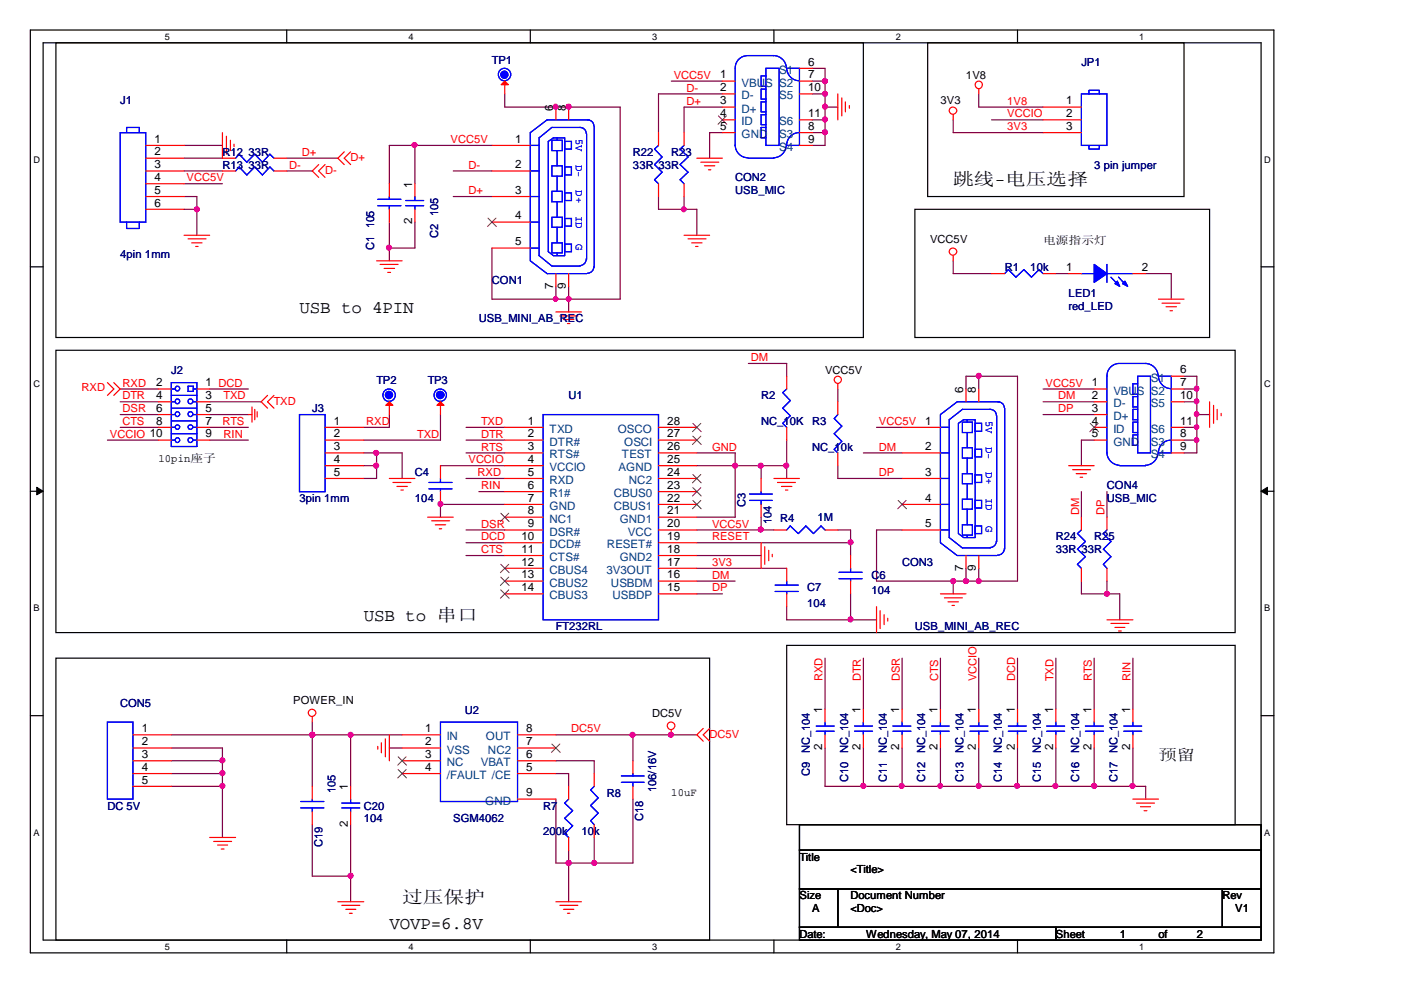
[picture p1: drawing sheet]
<svg xmlns="http://www.w3.org/2000/svg" width="297mm" height="210mm" viewBox="0 0 297 210" stroke-linecap="round" stroke-linejoin="round" font-family="sans-serif">
<path d="M6.4 6.4h263.7v195.6h-263.7zM9.1 9.1h258.3v190.2h-258.3z" fill="none" stroke="#000" stroke-width=".25"/>
<g fill="#fff">
<path d="M35 6.6h1.1v2.2h-1.1z"/>
<path d="M35 199.6h1.1v2.2h-1.1z"/>
</g>
<path d="M60.8 6.4v2.7M60.8 199.3v2.7" fill="none" stroke="#000" stroke-width=".25"/>
<g fill="#fff">
<path d="M86.6 6.6h1.1v2.2h-1.1z"/>
<path d="M86.6 199.6h1.1v2.2h-1.1z"/>
</g>
<path d="M112.4 6.4v2.7M112.4 199.3v2.7" fill="none" stroke="#000" stroke-width=".25"/>
<g fill="#fff">
<path d="M138.3 6.6h1.1v2.2h-1.1z"/>
<path d="M138.3 199.6h1.1v2.2h-1.1z"/>
</g>
<path d="M164.1 6.4v2.7M164.1 199.3v2.7" fill="none" stroke="#000" stroke-width=".25"/>
<g fill="#fff">
<path d="M189.9 6.6h1.1v2.2h-1.1z"/>
<path d="M189.9 199.6h1.1v2.2h-1.1z"/>
</g>
<path d="M215.7 6.4v2.7M215.7 199.3v2.7" fill="none" stroke="#000" stroke-width=".25"/>
<g fill="#fff">
<path d="M241.6 6.6h1.1v2.2h-1.1z"/>
<path d="M241.6 199.6h1.1v2.2h-1.1z"/>
<path d="M7.1 32.8h1.5v2.2h-1.5z"/>
<path d="M268.1 32.8h1.4v2.2h-1.4z"/>
<path d="M7.1 80.3h1.5v2.2h-1.5z"/>
<path d="M268.1 80.3h1.4v2.2h-1.4z"/>
</g>
<path d="M6.4 56.6h2.7M267.4 56.6h2.7" fill="none" stroke="#000" stroke-width=".25"/>
<g fill="#fff">
<path d="M7.1 127.9h1.3v2.2h-1.3z"/>
<path d="M268.1 127.9h1.2v2.2h-1.2z"/>
</g>
<path d="M6.4 104.2h2.7M267.4 104.2h2.7" fill="none" stroke="#000" stroke-width=".25"/>
<g fill="#000" stroke="#000" stroke-width=".21">
<path d="M7.8 103.3l1.3 .9-1.3 .7z" fill-rule="evenodd"/>
<path d="M267.4 104.2l1.3-.9v1.6z" fill-rule="evenodd"/>
</g>
<g fill="#fff">
<path d="M7.1 175.4h1.3v2.2h-1.3z"/>
<path d="M268.1 175.4h1.2v2.2h-1.2z"/>
</g>
<g fill="none" stroke="#000" stroke-width=".25">
<path d="M11.9 9.1h171.1v62.5h-171.1zM196.7 9.1h54.3v32.6h-54.3zM194 44.4h62.5v27.2h-62.5zM11.9 74.3h250v59.8h-250zM11.9 139.5h138.6v59.8h-138.6zM166.8 136.8h95.1v38.1h-95.1zM6.4 151.7h2.7M267.4 151.7h2.7M169.5 174.9h97.9v5.4h-97.9zM169.5 180.3h97.9v8.2h-97.9zM169.5 188.5h8.1v8.1h-8.1zM169.5 196.6h54.4v2.7h-54.4z"/>
<path d="M177.6 188.5h81.6v8.1h-81.6zM223.9 196.6h43.5v2.7h-43.5zM259.2 188.5h8.2v8.1h-8.2z"/>
</g>
<g fill="none" stroke="#800040" stroke-width=".25">
<path d="M107 19.9v2.8h24.5v40.7h-27.2v-10.8M142.3 17.2h10.9M153.2 19.9h-13.6v8.2M172.2 14.5h2.7v16.3h-2.7M172.2 17.2h2.7M172.2 19.9h2.7M207.5 19.9v2.8h13.6M39 33.5h8.2M39 36.3h8.2M39 30.8h8.2M39 39h8.2M60.8 33.5h10.8"/>
<path d="M60.8 36.3h5.4M88 30.8v8.2M96.1 36.3h8.2M104.3 30.8h-21.8v8.2M153.2 22.7h-8.2v5.4M153.2 28.1h-2.7v5.4M172.2 28.1h2.7M172.2 25.4h2.7M174.9 22.7h2.7M202.1 25.4v2.7h19M210.2 25.4h10.9M39 41.7h2.7v8.2"/>
<path d="M39 44.4h2.7M82.5 47.1v8.2M88 47.1v5.5h-5.5M96.1 41.7h8.2M139.6 41.7v2.7h8.1v5.5M145 41.7v2.7M202.1 55.3v2.7h8.1M223.9 58h2.7M242.9 58h5.4v5.4M117.9 60.7v2.7M120.6 60.7v5.4M158.7 77.1h8.1v2.7"/>
<path d="M207.5 79.8v2.7M251 79.8h2.7v16.2h-2.7M22.8 93.3h10.8M25.5 90.6h8.1M25.5 82.5h8.1M25.5 87.9h8.1M25.5 85.2h8.1M44.4 93.3h8.3M44.4 90.6h8.3M44.4 82.5h8.3M44.4 87.9h8.3M44.4 85.2h11"/>
<path d="M77.1 96h8.2v5.4M77.1 98.7h2.7M79.8 96v5.4h-2.7M82.5 87.9v2.7h-5.4M93.4 87.9v5.4h-16.3M93.4 98.7h13.6M98.8 93.3h8.2M98.8 96h8.2M98.8 90.6h8.2M147.7 96h8.2v13.7h-8.2M147.7 98.7h19.1M161.4 98.7v2.7"/>
<path d="M166.8 93.3v8.1M177.6 98.7v2.7h13.7M177.6 82.5v2.7M183 96h8.3M185.8 90.6h5.5M204.8 82.5v-2.7h10.9v43.4h-29.9v-10.8h5.5M221.1 82.5h10.9M221.1 87.9h10.9M221.1 85.2h10.9M232 93.3h-2.7v5.4M251 93.3h2.7M251 90.6h2.7"/>
<path d="M251 82.5h2.7M251 85.2h2.7M253.7 87.9h2.8M98.8 101.4h8.2M98.8 112.4h8.2M98.8 117.8h8.2M98.8 115.1h8.2M101.5 104.2h5.5M107 106.9h-13.6v2.8M147.7 112.4h16.4M147.7 117.8h13.7M147.7 115.1h32.6"/>
<path d="M161.4 109.7v2.7M177.6 112.4h2.7v5.4M229.3 104.2v5.5M234.7 104.2v5.5M147.7 120.5h19.1M147.7 123.2h8.2M147.7 125.9h5.5M166.8 128.6v2.8h19M174.9 139.5v10.9M180.3 125.9v5.5M183 139.5v10.9M191.3 139.5v10.9"/>
<path d="M199.4 139.5v10.9M202.1 123.2v2.7M204.8 120.5v2.7M207.5 120.5v2.7M207.5 139.5v10.9M215.7 139.5v10.9M223.9 139.5v10.9M229.3 123.2v2.7h8.1v5.5M232 139.5v10.9M234.7 123.2v2.7M240.2 139.5v10.9M36.3 158.6h10.9v19"/>
<path d="M36.3 155.8h49M66.2 153.1v13.6M74.3 155.8v10.9M82.5 158.6h2.8M117.9 155.8h29.8M134.2 155.8v5.5M174.9 158.6v8.1h68v2.7M183 158.6v8.1M191.3 158.6v8.1M199.4 158.6v8.1M207.5 158.6v8.1M215.7 158.6v8.1"/>
<path d="M223.9 158.6v8.1M232 158.6v8.1M240.2 158.6v8.1M36.3 164h10.9M36.3 161.3h10.9M36.3 166.7h10.9M66.2 174.9v10.9h8.1M74.3 174.9v16.3M117.9 164h2.7v2.7M117.9 169.4v13.6h16.3v-13.6M117.9 161.3h8.1v2.7M126 177.6v5.4"/>
<path d="M120.6 180.3v10.9"/>
</g>
<g fill="#f0f" stroke="#f0f" stroke-width=".25">
<circle cx="120.6" cy="22.6" r=".52"/>
<circle cx="82.5" cy="52.5" r=".52"/>
<circle cx="120.6" cy="63.4" r=".5"/>
<circle cx="117.8" cy="63.4" r=".48"/>
<circle cx="207.5" cy="123.2" r=".52"/>
<circle cx="202.1" cy="123.2" r=".52"/>
<circle cx="207.5" cy="79.7" r=".52"/>
<circle cx="204.8" cy="123.2" r=".52"/>
<circle cx="155.9" cy="98.7" r=".52"/>
<circle cx="161.3" cy="112.3" r=".52"/>
<circle cx="161.3" cy="98.7" r=".52"/>
<circle cx="93.4" cy="106.9" r=".52"/>
<circle cx="180.3" cy="115" r=".52"/>
<circle cx="66.2" cy="155.8" r=".52"/>
<circle cx="74.3" cy="185.7" r=".52"/>
<circle cx="142.2" cy="155.8" r=".52"/>
<circle cx="134.1" cy="155.8" r=".52"/>
<circle cx="120.6" cy="183" r=".52"/>
<circle cx="117.8" cy="22.6" r=".5"/>
<circle cx="174.9" cy="17.2" r=".52"/>
<circle cx="174.9" cy="28" r=".52"/>
<circle cx="174.9" cy="22.6" r=".52"/>
<circle cx="174.9" cy="19.9" r=".52"/>
<circle cx="174.9" cy="25.3" r=".52"/>
<circle cx="253.7" cy="93.3" r=".5"/>
<circle cx="253.7" cy="82.4" r=".5"/>
<circle cx="253.7" cy="90.6" r=".48"/>
<circle cx="253.7" cy="87.8" r=".5"/>
<circle cx="253.7" cy="85.1" r=".5"/>
<circle cx="126" cy="183" r=".52"/>
<circle cx="166.7" cy="98.7" r=".52"/>
<circle cx="180.3" cy="131.3" r=".52"/>
<circle cx="87.9" cy="30.7" r=".52"/>
<circle cx="41.7" cy="44.4" r=".52"/>
<circle cx="191.2" cy="166.6" r=".52"/>
<circle cx="183" cy="166.6" r=".52"/>
<circle cx="207.5" cy="166.6" r=".52"/>
<circle cx="199.3" cy="166.6" r=".5"/>
<circle cx="215.6" cy="166.6" r=".52"/>
<circle cx="223.8" cy="166.6" r=".52"/>
<circle cx="240.1" cy="166.6" r=".52"/>
<circle cx="232" cy="166.6" r=".52"/>
<circle cx="79.7" cy="96" r=".52"/>
<circle cx="79.7" cy="98.7" r=".52"/>
<circle cx="74.3" cy="155.8" r=".52"/>
<circle cx="145" cy="44.4" r=".5"/>
<circle cx="234.7" cy="125.9" r=".52"/>
<circle cx="47.1" cy="161.2" r=".52"/>
<circle cx="47.1" cy="163.9" r=".52"/>
<circle cx="47.1" cy="166.6" r=".52"/>
</g>
<g fill="none" stroke="#f00" stroke-width=".25">
<path d="M107 17.2v2.7M153.2 17.2h2.7M153.2 19.9h2.7M169.5 17.2h2.7M169.5 19.9h2.7M169.5 14.5h2.7M177.6 19.9v5.5M207.5 18.9v1M30.9 33.5h8.1M30.9 30.8h8.1M30.9 36.3h8.1M30.9 39h8.1"/>
<path d="M47.2 28.1v5.4h2.8M47.2 36.3h2.8M48 28.9v3.8M48.9 29.7v2.2M49.6 30.6v.5M58.1 33.5h2.7M58.1 36.3h2.7M67.6 34.9l-1.4 1.4 1.4 1.3M68.9 34.9l-1.3 1.4 1.3 1.3M73 32.2l-1.4 1.3 1.4 1.4M74.3 32.2l-1.3 1.3 1.3 1.4M82.5 39v2.7"/>
<path d="M88 39v2.7M104.3 30.8h8.1M104.3 36.3h8.1M117.9 22.7v2.7M120.6 22.7v2.7M139.6 28.1v2.7M139.6 39v2.7M145 28.1v2.7M145 39v2.7M147.7 33.5h5.5M148.6 34.4h3.8M149.4 35.2h2.2"/>
<path d="M150.2 36h.5M153.2 22.7h2.7M153.2 25.4h2.7M153.2 28.1h2.7M169.5 25.4h2.7M169.5 28.1h2.7M169.5 30.8h2.7M178.5 20.8v3.8M179.2 21.6v2.1M180.1 22.4v.6M202.1 24.3v1.1M221.1 22.7h8.2"/>
<path d="M221.1 25.4h8.2M221.1 28.1h8.2M30.9 41.7h8.1M30.9 44.4h8.1M39 49.9h5.4M39.9 50.6h3.8M40.6 51.5h2.2M41.5 52.3h.5M79.8 55.3h5.5M80.6 56.1h3.8M81.4 56.9h2.3M82.2 57.8h.6"/>
<path d="M82.5 44.4v2.7M88 44.4v2.7M104.3 41.7h8.1M104.3 47.1h8.1M104.3 52.6h8.1M117.9 58v2.7M120.6 58v2.7M145 49.9h5.5M145.9 50.6h3.8M146.6 51.5h2.2M147.5 52.3h.5M202.1 54.2v1.1"/>
<path d="M210.2 58h2.8M221.1 58h2.8M226.6 58h2.7M240.2 58h2.7M117.9 66.1h5.4M118.7 67h3.8M119.5 67.7h2.2M120.3 68.6h.5M166.8 79.8v2.7M245.6 63.4h5.4M246.4 64.3h3.8M247.2 65h2.2"/>
<path d="M248.1 65.9h.5M248.3 79.8h2.7M22.8 81.1l1.3 1.4-1.3 1.3M24.1 81.1l1.4 1.4-1.4 1.3M33.6 87.9h2.7M33.6 90.6h2.7M33.6 82.5h2.7M33.6 85.2h2.7M33.6 93.3h2.7M41.7 87.9h2.7M41.7 90.6h2.7M41.7 82.5h2.7"/>
<path d="M41.7 85.2h2.7M41.7 93.3h2.7M52.7 87.9h.7M53.4 86.3v3.2M54 86.8v2.2M54.5 87.3v1.1M56.7 83.8l-1.3 1.4 1.3 1.3M58.1 83.8l-1.4 1.4 1.4 1.3M68.9 98.7h8.2M68.9 90.6h8.2M68.9 96h8.2M68.9 93.3h8.2"/>
<path d="M82.5 85.2v2.7M93.4 85.2v2.7M93.4 98.7v2.7M107 98.7h8.1M107 90.6h8.1M107 96h8.1M107 93.3h8.1M139.6 98.7h8.1M139.6 90.6h8.1M139.6 96h8.1M139.6 93.3h8.1M166.8 90.6v2.7"/>
<path d="M177.6 81.4v1.1M177.6 85.2v2.7M177.6 96v2.7M191.3 90.6h8.1M191.3 96h8.1M204.8 82.5v2.7M207.5 82.5v2.7M226.6 98.7h5.4M227.4 99.6h3.8M232 87.9h2.7M232 90.6h2.7M232 82.5h2.7"/>
<path d="M232 85.2h2.7M232 93.3h2.7M248.3 90.6h2.7M248.3 96h2.7M248.3 82.5h2.7M248.3 85.2h2.7M248.3 93.3h2.7M256.5 85.2v5.4M257.3 86v3.8M258.1 86.8v2.2M258.9 87.6v.6M68.9 101.4h8.2"/>
<path d="M82.5 101.4h5.5M83.3 102.3h3.8M84.2 103.1h2.2M85 103.9h.5M90.7 109.7h5.4M91.5 110.4h3.8M92.3 111.3h2.2M93.1 112.1h.5M93.4 104.2v2.7M107 101.4h8.1M107 109.7h8.1M107 106.9h8.1"/>
<path d="M107 112.4h8.1M107 104.2h8.1M107 115.1h8.1M107 117.8h8.1M139.6 101.4h8.1M139.6 109.7h8.1M139.6 106.9h8.1M139.6 112.4h8.1M139.6 104.2h8.1M139.6 115.1h8.1M139.6 117.8h8.1M161.4 101.4v2.8"/>
<path d="M161.4 106.9v2.8M161.4 115.1v5.4M162.1 115.9v3.7M163 116.7v2.2M163.7 117.5v.5M164.1 101.4h5.4M164.1 112.4h2.7M164.8 102.3h3.9M165.7 103.1h2.2M166.5 103.9h.5M174.9 112.4h2.7M180.3 117.8v2.7"/>
<path d="M191.3 101.4h8.1M191.3 106.9h8.1M191.3 112.4h8.1M204.8 117.8v2.7M207.5 117.8v2.7M228.2 100.4h2.2M229 101.2h.5M229.3 109.7v2.7M234.7 109.7v2.7M107 125.9h8.1M107 120.5h8.1M107 123.2h8.1"/>
<path d="M139.6 125.9h8.1M139.6 120.5h8.1M139.6 123.2h8.1M166.8 120.5v2.7M166.8 125.9v2.7M180.3 123.2v2.7M185.8 128.6v5.5M186.6 129.5v3.8M187.5 130.3v2.1M188.2 131.1v.6M199.4 125.9h5.4M200.2 126.8h3.8"/>
<path d="M201 127.6h2.2M201.8 128.4h.6M229.3 120.5v2.7M234.7 131.4h5.5M234.7 120.5v2.7M235.5 132.2h3.9M236.4 133h2.1M237.2 133.8h.5M28.2 155.8h8.1M28.2 158.6h8.1M66.2 152v1.1M80.1 158.3v.5"/>
<path d="M80.9 157.5v2.1M81.7 156.6v3.9M82.5 155.8v5.5M85.3 155.8h8.1M85.3 158.6h8.1M109.7 155.8h8.2M109.7 158.6h8.2M142.3 154.8v1M149.1 154.4l-1.4 1.4 1.4 1.4M150.5 154.4l-1.4 1.4 1.4 1.4M174.9 150.4v2.7M174.9 155.8v2.8"/>
<path d="M183 150.4v2.7M183 155.8v2.8M191.3 150.4v2.7M191.3 155.8v2.8M199.4 150.4v2.7M199.4 155.8v2.8M207.5 150.4v2.7M207.5 155.8v2.8M215.7 150.4v2.7M215.7 155.8v2.8M223.9 150.4v2.7M223.9 155.8v2.8"/>
<path d="M232 150.4v2.7M232 155.8v2.8M240.2 150.4v2.7M240.2 155.8v2.8M28.2 161.3h8.1M28.2 164h8.1M28.2 166.7h8.1M44.4 177.6h5.6M45.3 178.4h3.8M46.1 179.2h2.2M66.2 166.7v2.7M66.2 172.1v2.8"/>
<path d="M74.3 166.7v2.7M74.3 172.1v2.8M85.3 161.3h8.1M85.3 164h8.1M109.7 169.4h8.2M109.7 161.3h8.2M109.7 164h8.2M120.6 166.7v2.7M120.6 177.6v2.7M126 164v2.7M126 174.9v2.7M134.2 161.3v2.7"/>
<path d="M134.2 166.7v2.7M240.2 169.4h5.4M241 170.3h3.8M241.8 171h2.1M242.6 171.9h.6M46.9 180h.6M71.6 191.2h5.5M72.5 192h3.8M73.3 192.8h2.1M74.1 193.6h.6M117.9 191.2h5.4M118.7 192h3.8"/>
<path d="M119.5 192.8h2.2M120.3 193.6h.5"/>
<circle cx="207.5" cy="18" r=".77"/>
<circle cx="202.1" cy="23.5" r=".79"/>
<circle cx="202.1" cy="53.4" r=".79"/>
<circle cx="177.6" cy="80.5" r=".75"/>
<circle cx="66.2" cy="151.1" r=".79"/>
<circle cx="142.3" cy="153.9" r=".8"/>
</g>
<g fill="none" stroke="#00f" stroke-width=".25">
<path d="M155.9 14.5v16.3M158.6 11.8a2.66 2.66 0 0 0-2.7 2.6M158.7 11.8h5.4M162.4 14.5h2.8v16.3h-2.8zM162.4 16.1h-1v2.2h1M162.4 18.9h-1v2.1h1M164 11.8a2.72 2.72 0 0 1 2.7 2.6M166.8 14.4a2.72 2.72 0 0 0 2.6 2.7M166.8 14.5h2.7v16.3h-2.7M229.3 19.9h5.4v10.9h-5.4zM230.9 19.9v-.8h2.2v.8M25.5 28.1h5.4v19h-5.4z"/>
<path d="M26.8 28.1v-1.1h2.7v1.1M50 33.5l.7-.8 1.6 1.7 1.7-1.7 1.6 1.7 1.6-1.7 .9 .8M50 36.3l.7-.9 1.6 1.7 1.7-1.7 1.6 1.7 1.6-1.7 .9 .9M112.4 30.8h1.9M112.4 36.3h1.9M116.2 30l1.1-.8h2.4v25h-2.4l-1.1-.8zM117 35.2h2.2v2.2h-2.2zM117 29.7h2.2v2.2h-2.2zM118.1 29.2v.5M118.1 31.9v3.3M118.1 37.4v3.2M119.7 30h1.5v1.6h-1.5z"/>
<path d="M119.7 35.4h1.5v1.7h-1.5zM122.9 27a1.28 1.28 0 0 1 1.4 1.3M123 27h-6l-2.7 2.2v25l2.7 2.2h6M124.4 28.4v26.6M124.5 25.4a1.28 1.28 0 0 1 1.4 1.3M124.9 25.4h-8.9l-3.6 2.7v27.2l3.6 2.7h8.4M126 26.8v29.9M139.6 30.8l-.8 .8 1.6 1.7-1.6 1.6 1.6 1.6-1.6 1.6 .8 .9M145 30.8l-.8 .8 1.7 1.7-1.7 1.6 1.7 1.6-1.7 1.6 .8 .9M155.9 30.7a2.73 2.73 0 0 0 2.7 2.8M158.7 33.5h5.4M162.4 21.6h-1v2.1h1"/>
<path d="M162.4 24.3h-1v2.1h1M162.4 27h-1v2.2h1M166.7 30.7a2.78 2.78 0 0 1-2.7 2.8M169.4 28.1a2.64 2.64 0 0 0-2.6 2.6M230.9 30.8v.8h2.2v-.8M26.8 47.1v1.3h2.7v-1.3M80.1 43.6h4.9M80.1 42.3h4.9M82.5 41.7v.6M82.5 43.6v.8M86 42.5h3.8M86 43.6h3.8"/>
<path d="M88 41.7v.8M88 43.6v.8M112.4 41.7h1.9M112.4 47.1h1.9M112.4 52.6h1.9M117 40.6h2.2v2.2h-2.2zM117 46.1h2.2v2.1h-2.2zM117 51.5h2.2v2.1h-2.2zM118.1 42.8v3.3M118.1 48.2v3.3M118.1 53.6v.6M119.7 46.3h1.5v1.6h-1.5z"/>
<path d="M119.7 40.9h1.5v1.6h-1.5zM119.7 51.7h1.5v1.7h-1.5zM124.3 54.9v.1a1.39 1.39 0 0 1-1.4 1.3M125.9 56.6a1.34 1.34 0 0 1-1.4 1.3M213 58l.8-.8 1.6 1.6 1.7-1.6 1.6 1.6 1.6-1.6 .8 .8M229.3 58h2.7M234.7 56.1v3.8M234.7 58h5.5M235.5 58.8l1.7 1.7M237.2 58.8l1.6 1.7M234.7 79.8v16.2M237.3 77.1a2.64 2.64 0 0 0-2.6 2.6"/>
<path d="M237.4 77.1h5.5M241.2 79.8h2.7v16.2h-2.7zM242.8 77.1a2.72 2.72 0 0 1 2.7 2.6M245.6 79.7a2.72 2.72 0 0 0 2.6 2.7M245.6 79.8h2.7v16.2h-2.7M36.3 85.2h.9M36.3 90.6h.9M36.3 86.5h5.4M36.3 81.1h5.4v13.6h-5.4zM36.3 83.8h5.4M36.3 82.5h.9M36.3 89.3h5.4"/>
<path d="M36.3 87.9h.9M36.3 92h5.4M36.3 93.3h.9M39.9 81.9h1.1v1.1h-1.1zM41 85.2h.7M41 90.6h.7M41 82.5h.7M41 87.9h.7M41 93.3h.7M63.5 87.9h5.4v16.3h-5.4zM115.1 87.9h24.5v43.5h-24.5zM166.8 82.5l-.9 .7 1.7 1.7-1.7 1.6 1.7 1.7-1.7 1.6 .9 .8"/>
<path d="M177.6 87.9l-.7 .8 1.6 1.7-1.6 1.6 1.6 1.6-1.6 1.7 .7 .7M199.4 90.6h1.9M199.4 96h1.9M203.2 89.8l1.1-.8h2.5v25h-2.5l-1.1-.9zM204 94.9h2.2v2.2h-2.2zM204 89.5h2.2v2.2h-2.2zM205.1 89v.5M205.1 91.7v3.2M205.1 97.1v3.3M206.8 89.8h1.3v1.7h-1.3zM206.8 95.3h1.3v1.6h-1.3zM209.9 86.8a1.28 1.28 0 0 1 1.3 1.3"/>
<path d="M210 86.8h-6l-2.7 2.2v25l2.7 2.2h6M211.3 88.2v26.6M211.5 85.2h.1a1.33 1.33 0 0 1 1.3 1.3M211.9 85.2h-9l-3.5 2.7v27.2l3.5 2.7h8.4M213 86.5v29.9M234.7 95.9a2.76 2.76 0 0 0 2.6 2.8M237.4 98.7h5.5M241.2 81.4h-1v2.2h1M241.2 84.1h-1v2.2h1M241.2 86.8h-1v2.2h1M241.2 89.5h-1v2.2h1M241.2 92.2h-1v2.2h1"/>
<path d="M245.5 95.9a2.78 2.78 0 0 1-2.7 2.8M248.2 93.3a2.64 2.64 0 0 0-2.6 2.6M90.9 102.3h4.9M90.9 103.6h4.9M93.4 101.4v.9M93.4 103.6v.6M158.9 106.1h4.8M158.9 104.7h4.8M161.4 104.2v.5M161.4 106.1v.8M166.8 112.4l.8-.9 1.6 1.6 1.7-1.6 1.6 1.6 1.6-1.6 .8 .9M199.4 101.4h1.9"/>
<path d="M199.4 106.9h1.9M199.4 112.4h1.9M204 100.4h2.2v2.1h-2.2zM204 105.8h2.2v2.2h-2.2zM204 111.3h2.2v2.2h-2.2zM205.1 102.5v3.3M205.1 108v3.3M205.1 113.5v.5M206.8 106.1h1.3v1.6h-1.3zM206.8 100.7h1.3v1.6h-1.3zM206.8 111.5h1.3v1.6h-1.3zM211.2 114.7a1.34 1.34 0 0 1-1.3 1.4"/>
<path d="M212.9 116.3a1.39 1.39 0 0 1-1.4 1.4M229.3 112.4l-.9 .7 1.7 1.7-1.7 1.6 1.7 1.6-1.7 1.6 .9 .9M234.7 112.4l-.8 .7 1.6 1.7-1.6 1.6 1.6 1.6-1.6 1.6 .8 .9M164.3 124.1h4.9M164.3 125.4h4.9M166.8 123.2v.9M166.8 125.4v.5M177.9 121.3h4.9M177.9 122.7h4.9M180.3 120.5v.8M180.3 122.7v.5M22.8 153.1h5.4v16.3h-5.4z"/>
<path d="M93.4 153.1h16.3v16.8h-16.3zM173.1 153.9h3.8M173.1 155h3.8M174.9 153.1v.8M174.9 155v.8M181.2 153.9h3.8M181.2 155h3.8M183 153.1v.8M183 155v.8M189.3 153.9h3.8M189.3 155h3.8M191.3 153.1v.8"/>
<path d="M191.3 155v.8M197.5 153.9h3.8M197.5 155h3.8M199.4 153.1v.8M199.4 155v.8M205.7 153.9h3.8M205.7 155h3.8M207.5 153.1v.8M207.5 155v.8M213.8 153.9h3.8M213.8 155h3.8M215.7 153.1v.8"/>
<path d="M215.7 155v.8M221.9 153.9h3.8M221.9 155h3.8M223.9 153.1v.8M223.9 155v.8M230.1 153.9h3.8M230.1 155h3.8M232 153.1v.8M232 155v.8M238.3 153.9h3.8M238.3 155h3.8M240.2 153.1v.8"/>
<path d="M240.2 155v.8M63.8 171.3h4.9M63.8 169.9h4.9M66.2 169.4v.5M66.2 171.3v.8M72.5 171.3h3.8M72.5 170.3h3.8M74.3 169.4v.9M74.3 171.3v.8M120.6 169.4l-.9 .9 1.7 1.6-1.7 1.6 1.7 1.6-1.7 1.7 .9 .8M126 166.7l-.8 .8 1.6 1.7-1.6 1.6 1.6 1.6-1.6 1.6 .8 .9M131.7 165.9h4.9"/>
<path d="M131.7 164.5h4.9M134.2 164v.5M134.2 165.9v.8"/>
<circle cx="107" cy="15.8" r="1.33"/>
<circle cx="37.6" cy="85.1" r=".5"/>
<circle cx="37.6" cy="82.4" r=".5"/>
<circle cx="37.6" cy="93.3" r=".5"/>
<circle cx="37.6" cy="87.8" r=".5"/>
<circle cx="37.6" cy="90.6" r=".48"/>
<circle cx="40.4" cy="85.1" r=".52"/>
<circle cx="40.4" cy="93.3" r=".52"/>
<circle cx="40.4" cy="87.8" r=".52"/>
<circle cx="40.4" cy="90.6" r=".5"/>
<circle cx="82.5" cy="83.8" r="1.33"/>
<circle cx="93.3" cy="83.8" r="1.33"/>
</g>
<g fill="none" stroke="#804000" stroke-width=".21">
<path d="M152.3 24.6l1.8 1.7M154 24.6l-1.8 1.7M103.5 46.2l1.7 1.8M105.2 46.2l-1.8 1.8M146.9 92.5l1.8 1.7M146.9 89.8l1.8 1.7M148.6 92.5l-1.8 1.7M148.6 89.8l-1.8 1.7M231.1 89.8l1.8 1.7M232.8 89.8l-1.7 1.7M106.2 108.8l1.7 1.8M106.2 119.6l1.7 1.8"/>
<path d="M107.9 108.8l-1.8 1.8M107.9 119.6l-1.8 1.8M146.9 106.1l1.8 1.8M146.9 103.4l1.8 1.8M146.9 100.6l1.8 1.8M148.6 106.1l-1.8 1.8M148.6 103.4l-1.8 1.8M148.6 100.6l-1.8 1.8M190.4 106.1l1.8 1.8M192.1 106.1l-1.8 1.8M106.2 122.4l1.7 1.7M106.2 125.1l1.7 1.7"/>
<path d="M107.9 122.4l-1.8 1.7M107.9 125.1l-1.8 1.7M117 157.7l1.8 1.8M118.7 157.7l-1.8 1.8M84.4 160.5l1.8 1.7M84.4 163.2l1.8 1.7M86.1 160.5l-1.8 1.7M86.1 163.2l-1.8 1.7"/>
</g>
<g fill="#00f" stroke="#00f" stroke-width=".25">
<path d="M232 56.1l2.7 1.9-2.7 1.9z" fill-rule="evenodd"/>
<path d="M238.5 59.6l.6 1.1-1.1-.6z" fill-rule="evenodd"/>
<path d="M236.9 59.6l.5 1.1-1-.6z" fill-rule="evenodd"/>
<path d="M232 56.1l2.7 1.9-2.7 1.9z" fill-rule="evenodd"/>
<path d="M238.5 59.6l.6 1.1-1.1-.6z" fill-rule="evenodd"/>
<path d="M236.9 59.6l.5 1.1-1-.6z" fill-rule="evenodd"/>
<circle cx="82.5" cy="83.7" r=".75"/>
<circle cx="93.4" cy="83.7" r=".79"/>
<circle cx="106.9" cy="15.8" r=".75"/>
</g>
<g fill="#f00" stroke="#f00" stroke-width=".25">
<path d="M81.8 86l.7-.8 .8 .8z" fill-rule="evenodd"/>
<path d="M92.6 86l.8-.8 .7 .8z" fill-rule="evenodd"/>
<path d="M106.3 18l.7-.8 .8 .8z" fill-rule="evenodd"/>
</g>
<g font-size="3.7">
<text x="202.1" y="39.2">跳线-电压选择</text>
<text x="63.5" y="66.4">USB to 4PIN</text>
<text x="77.1" y="131.6">USB to 串口</text>
<text x="85.3" y="191.4">过压保护</text>
<text x="82.5" y="196.9">VOVP=6.8V</text>
</g>
<text font-size="3.2" x="245.6" y="161.1">预留</text>
<g font-size="2.5">
<text x="152.7" y="16.6">1</text>
<text x="171.4" y="13.9">6</text>
<text x="171.4" y="16.6">7</text>
<text x="117.3" y="23.6" transform="rotate(-90 117.3 23.6)">6</text>
<text x="120" y="23.6" transform="rotate(-90 120 23.6)">8</text>
<text x="152.7" y="19.3">2</text>
<text x="152.7" y="22.1">3</text>
<text x="171.4" y="19.3">10</text>
<text x="226.1" y="22.1">1</text>
<text x="152.7" y="24.8">4</text>
<text x="152.7" y="27.5">5</text>
<text x="171.4" y="27.5">8</text>
<text x="171.4" y="24.8">11</text>
<text x="226.1" y="24.8">2</text>
<text x="226.1" y="27.5">3</text>
<text x="32.8" y="30.2">1</text>
<text x="32.8" y="32.9">2</text>
<text x="32.8" y="35.7">3</text>
<text x="109.2" y="30.2">1</text>
<text x="109.2" y="35.7">2</text>
<text x="171.4" y="30.2">9</text>
<text x="32.8" y="38.4">4</text>
<text x="32.8" y="41.1">5</text>
<text x="87.4" y="39.8" transform="rotate(-90 87.4 39.8)">1</text>
<text x="109.2" y="41.1">3</text>
<text x="32.8" y="43.8">6</text>
<text x="87.4" y="47.6" transform="rotate(-90 87.4 47.6)">2</text>
<text x="109.2" y="46.5">4</text>
<text x="109.2" y="52">5</text>
<text x="226.1" y="57.4">1</text>
<text x="242.1" y="57.4">2</text>
<text x="117.3" y="61.2" transform="rotate(-90 117.3 61.2)">7</text>
<text x="120" y="61.2" transform="rotate(-90 120 61.2)">9</text>
<text x="33.1" y="81.9">2</text>
<text x="43.6" y="81.9">1 DCD</text>
<text x="204.2" y="83.3" transform="rotate(-90 204.2 83.3)">6</text>
<text x="206.9" y="83.3" transform="rotate(-90 206.9 83.3)">8</text>
<text x="231.5" y="81.9">1</text>
<text x="250.2" y="79.2">6</text>
<text x="250.2" y="81.9">7</text>
<text x="33.1" y="84.6">4</text>
<text x="33.1" y="87.3">6</text>
<text x="43.6" y="84.6">3</text>
<text x="43.6" y="87.3">5</text>
<text x="231.5" y="84.6">2</text>
<text x="231.5" y="87.3">3</text>
<text x="250.2" y="84.6">10</text>
<text x="33.1" y="90">8</text>
<text x="43.6" y="90">7</text>
<text x="43.6" y="92.7">9</text>
<text x="70.8" y="90">1</text>
<text x="70.8" y="92.7">2</text>
<text x="70.8" y="95.4">3</text>
<text x="111.9" y="90">1</text>
<text x="111.9" y="92.7">2</text>
<text x="111.9" y="95.4">3</text>
<text x="141.5" y="95.4">26</text>
<text x="141.5" y="92.7">27</text>
<text x="141.5" y="90">28</text>
<text x="196.2" y="90">1</text>
<text x="196.2" y="95.4">2</text>
<text x="231.5" y="90">4</text>
<text x="231.5" y="92.7">5</text>
<text x="250.2" y="92.7">8</text>
<text x="250.2" y="95.4">9</text>
<text x="250.2" y="90">11</text>
<text x="70.8" y="98.1">4</text>
<text x="70.8" y="100.9">5</text>
<text x="111.9" y="98.1">4</text>
<text x="111.9" y="100.9">5</text>
<text x="141.5" y="100.9">24</text>
<text x="141.5" y="98.1">25</text>
<text x="196.2" y="100.9">3</text>
<text x="111.9" y="103.6">6</text>
<text x="111.9" y="106.4">7</text>
<text x="141.5" y="106.4">22</text>
<text x="141.5" y="103.6">23</text>
<text x="196.2" y="106.4">4</text>
<text x="111.9" y="109.1">8</text>
<text x="111.9" y="111.8">9</text>
<text x="141.5" y="111.8">20</text>
<text x="141.5" y="109.1">21</text>
<text x="196.2" y="111.8">5</text>
<text x="110.6" y="114.5">10</text>
<text x="110.6" y="117.2">11</text>
<text x="110.6" y="119.9">12</text>
<text x="141.5" y="114.5">19</text>
<text x="141.5" y="119.9">17</text>
<text x="141.5" y="117.2">18</text>
<text x="110.6" y="122.6">13</text>
<text x="110.6" y="125.3">14</text>
<text x="141.5" y="125.3">15</text>
<text x="141.5" y="122.6">16</text>
<text x="204.2" y="121" transform="rotate(-90 204.2 121)">7</text>
<text x="206.9" y="121" transform="rotate(-90 206.9 121)">9</text>
<text x="30.1" y="155.2">1</text>
<text x="90.2" y="155.2">1</text>
<text x="111.6" y="155.2">8</text>
<text x="174.3" y="151.2" transform="rotate(-90 174.3 151.2)">1</text>
<text x="182.5" y="151.2" transform="rotate(-90 182.5 151.2)">1</text>
<text x="190.7" y="151.2" transform="rotate(-90 190.7 151.2)">1</text>
<text x="198.8" y="151.2" transform="rotate(-90 198.8 151.2)">1</text>
<text x="206.9" y="151.2" transform="rotate(-90 206.9 151.2)">1</text>
<text x="215.1" y="151.2" transform="rotate(-90 215.1 151.2)">1</text>
<text x="223.3" y="151.2" transform="rotate(-90 223.3 151.2)">1</text>
<text x="231.4" y="151.2" transform="rotate(-90 231.4 151.2)">1</text>
<text x="239.6" y="151.2" transform="rotate(-90 239.6 151.2)">1</text>
<text x="30.1" y="158">2</text>
<text x="30.1" y="160.7">3</text>
<text x="90.2" y="158">2</text>
<text x="90.2" y="160.7">3</text>
<text x="111.6" y="160.7">6</text>
<text x="111.6" y="158">7</text>
<text x="174.3" y="159" transform="rotate(-90 174.3 159)">2</text>
<text x="182.5" y="159" transform="rotate(-90 182.5 159)">2</text>
<text x="190.7" y="159" transform="rotate(-90 190.7 159)">2</text>
<text x="198.8" y="159" transform="rotate(-90 198.8 159)">2</text>
<text x="206.9" y="159" transform="rotate(-90 206.9 159)">2</text>
<text x="215.1" y="159" transform="rotate(-90 215.1 159)">2</text>
<text x="223.3" y="159" transform="rotate(-90 223.3 159)">2</text>
<text x="231.4" y="159" transform="rotate(-90 231.4 159)">2</text>
<text x="239.6" y="159" transform="rotate(-90 239.6 159)">2</text>
<text x="30.1" y="163.4">4</text>
<text x="30.1" y="166.1">5</text>
<text x="73.7" y="167.6" transform="rotate(-90 73.7 167.6)">1</text>
<text x="90.2" y="163.4">4</text>
<text x="111.6" y="163.4">5</text>
<text x="111.6" y="168.8">9</text>
<text x="73.7" y="175.4" transform="rotate(-90 73.7 175.4)">2</text>
</g>
<g font-size="2.5" fill="#004080">
<text x="165.2" y="15.7">S1</text>
<text x="157.2" y="18.4">VBUS S2</text>
<text x="157.2" y="21.1">D-</text>
<text x="157.2" y="23.9">D+</text>
<text x="165.2" y="21.1">S5</text>
<text x="157.2" y="26.6">ID</text>
<text x="157.2" y="29.3">GND</text>
<text x="165.2" y="29.3">S3</text>
<text x="165.2" y="26.6">S6</text>
<text x="165.2" y="32">S4</text>
<text x="236.1" y="83.7">VBUS</text>
<text x="244" y="81">S1</text>
<text x="244" y="83.7">S2</text>
<text x="236.1" y="86.4">D-</text>
<text x="236.1" y="89.1">D+</text>
<text x="244" y="86.4">S5</text>
<text x="116.5" y="91.8">TXD</text>
<text x="116.5" y="94.5">DTR#</text>
<text x="131" y="91.8">OSCO</text>
<text x="132.3" y="94.5">OSCI</text>
<text x="236.1" y="91.8">ID</text>
<text x="236.1" y="94.5">GND</text>
<text x="244" y="94.5">S3</text>
<text x="244" y="91.8">S6</text>
<text x="116.5" y="97.2">RTS#</text>
<text x="116.5" y="99.9">VCCIO</text>
<text x="131.1" y="99.9">AGND</text>
<text x="131.8" y="97.2">TEST</text>
<text x="244" y="97.2">S4</text>
<text x="116.5" y="102.6">RXD</text>
<text x="116.5" y="105.4">R1#</text>
<text x="130.1" y="105.4">CBUS0</text>
<text x="133.3" y="102.6">NC2</text>
<text x="116.5" y="108.1">GND</text>
<text x="116.5" y="110.8">NC1</text>
<text x="116.5" y="113.6">DSR#</text>
<text x="130.1" y="108.1">CBUS1</text>
<text x="131.4" y="110.8">GND1</text>
<text x="133.1" y="113.6">VCC</text>
<text x="116.5" y="116.3">DCD#</text>
<text x="116.5" y="119">CTS#</text>
<text x="128.7" y="116.3">RESET#</text>
<text x="131.4" y="119">GND2</text>
<text x="116.5" y="121.7">CBUS4</text>
<text x="116.5" y="124.4">CBUS2</text>
<text x="128.6" y="121.7">3V3OUT</text>
<text x="129.5" y="124.4">USBDM</text>
<text x="116.5" y="127.1">CBUS3</text>
<text x="129.9" y="127.1">USBDP</text>
<text x="94.7" y="157">IN</text>
<text x="94.7" y="159.8">VSS</text>
<text x="103" y="157">OUT</text>
<text x="103.5" y="159.8">NC2</text>
<text x="94.7" y="162.5">NC</text>
<text x="94.7" y="165.2">/FAULT /CE</text>
<text x="101.9" y="162.5">VBAT</text>
<text x="102.9" y="170.6">GND</text>
</g>
<g font-size="2.4" fill="#000080">
<text x="104.3" y="13.5">TP1</text>
<text x="229.3" y="14">JP1</text>
<text x="25.5" y="22.1">J1</text>
<text x="47.2" y="33">R12</text>
<text x="47.2" y="35.7">R13</text>
<text x="52.7" y="33">33R</text>
<text x="52.7" y="35.7">33R</text>
<text x="134.2" y="33">R22</text>
<text x="134.2" y="35.7">33R 33R</text>
<text x="142.3" y="33">R23</text>
<text x="232" y="35.7">3 pin jjumper</text>
<text x="232" y="35.7">3 pin umper</text>
<text x="155.9" y="38.5">CON2</text>
<text x="155.9" y="41.2">USB_MIC</text>
<text x="92.9" y="45.7" transform="rotate(-90 92.9 45.7)">105</text>
<text x="79.3" y="53.1" transform="rotate(-90 79.3 53.1)">C1</text>
<text x="79.3" y="48.4" transform="rotate(-90 79.3 48.4)">105</text>
<text x="92.9" y="50.4" transform="rotate(-90 92.9 50.4)">C2</text>
<text x="25.5" y="54.8">4pin 1mm</text>
<text x="213" y="57.5">R1</text>
<text x="218.4" y="57.5">10k</text>
<text x="104.3" y="60.2">CON1</text>
<text x="226.6" y="62.9">LED1</text>
<text x="226.6" y="65.6">red_LED</text>
<text x="101.5" y="68.3">USB_MINI_AB_REC</text>
<text x="36.3" y="79.3">J2</text>
<text x="79.8" y="81.4">TP2</text>
<text x="90.7" y="81.4">TP3</text>
<text x="66.2" y="87.4">J3</text>
<text x="120.6" y="84.7">U1</text>
<text x="161.4" y="84.7">R2</text>
<text x="161.4" y="90.1">NC_10K</text>
<text x="172.2" y="90.1">R3</text>
<text x="172.2" y="95.5">NC_10k</text>
<text x="88" y="100.9">C4</text>
<text x="63.5" y="106.4">3pin 1mm</text>
<text x="88" y="106.4">104</text>
<text x="158.1" y="107.5" transform="rotate(-90 158.1 107.5)">C3</text>
<text x="234.7" y="103.6">CON4</text>
<text x="234.7" y="106.4">USB_MIC</text>
<text x="163.6" y="111" transform="rotate(-90 163.6 111)">104</text>
<text x="165.4" y="110.8">R4</text>
<text x="173.3" y="110.5">1M</text>
<text x="191.3" y="120">CON3</text>
<text x="223.9" y="114.6">R24</text>
<text x="223.9" y="117.3">33R 33R</text>
<text x="232" y="114.6">R25</text>
<text x="171.1" y="125.4">C7</text>
<text x="184.7" y="122.7">C6</text>
<text x="184.7" y="126">104</text>
<text x="171.1" y="128.7">104</text>
<text x="117.9" y="133.6">FT232RL</text>
<text x="194" y="133.6">USB_MINI_AB_REC</text>
<text x="25.5" y="149.9">CON5</text>
<text x="98.6" y="151.5">U2</text>
<text x="171.7" y="159.6" transform="rotate(-90 171.7 159.6)">NC_104</text>
<text x="179.8" y="159.6" transform="rotate(-90 179.8 159.6)">NC_104</text>
<text x="188" y="159.6" transform="rotate(-90 188 159.6)">NC_104</text>
<text x="196.2" y="159.6" transform="rotate(-90 196.2 159.6)">NC_104</text>
<text x="204.3" y="159.6" transform="rotate(-90 204.3 159.6)">NC_104</text>
<text x="212.4" y="159.6" transform="rotate(-90 212.4 159.6)">NC_104</text>
<text x="220.6" y="159.6" transform="rotate(-90 220.6 159.6)">NC_104</text>
<text x="228.8" y="159.6" transform="rotate(-90 228.8 159.6)">NC_104</text>
<text x="236.9" y="159.6" transform="rotate(-90 236.9 159.6)">NC_104</text>
<text x="139.1" y="167.8" transform="rotate(-90 139.1 167.8)">106/16V</text>
<text x="171.7" y="164.5" transform="rotate(-90 171.7 164.5)">C9</text>
<text x="179.8" y="165.9" transform="rotate(-90 179.8 165.9)">C10</text>
<text x="188" y="165.9" transform="rotate(-90 188 165.9)">C11</text>
<text x="196.2" y="165.9" transform="rotate(-90 196.2 165.9)">C12</text>
<text x="204.3" y="165.9" transform="rotate(-90 204.3 165.9)">C13</text>
<text x="212.4" y="165.9" transform="rotate(-90 212.4 165.9)">C14</text>
<text x="220.6" y="165.9" transform="rotate(-90 220.6 165.9)">C15</text>
<text x="228.8" y="165.9" transform="rotate(-90 228.8 165.9)">C16</text>
<text x="236.9" y="165.9" transform="rotate(-90 236.9 165.9)">C17</text>
<text x="22.8" y="171.6">DC 5V</text>
<text x="71.1" y="168.1" transform="rotate(-90 71.1 168.1)">105</text>
<text x="77.1" y="171.6">C20</text>
<text x="115.1" y="171.6">R7</text>
<text x="128.7" y="168.9">R8</text>
<text x="68.4" y="179.5" transform="rotate(-90 68.4 179.5)">C19</text>
<text x="77.1" y="174.3">104</text>
<text x="96.1" y="174.3">SGM4062</text>
<text x="115.1" y="177.1">200k</text>
<text x="123.3" y="177.1">10k</text>
<text x="136.4" y="174" transform="rotate(-90 136.4 174)">C18</text>
</g>
<g font-size="2.4" fill="#f00">
<text x="142.8" y="16.7">VCC5V</text>
<text x="145.5" y="19.4">D-</text>
<text x="145.5" y="22.2">D+</text>
<text x="213.5" y="22.2">1V8</text>
<text x="213.5" y="24.9">VCCIO</text>
<text x="213.5" y="27.6">3V3</text>
<text x="61.3" y="35.7">D-</text>
<text x="64" y="33">D+</text>
<text x="74.3" y="34.1">D+</text>
<text x="95.5" y="30.3">VCC5V</text>
<text x="99.3" y="35.7">D-</text>
<text x="39.5" y="38.5">VCC5V</text>
<text x="68.9" y="36.8">D-</text>
<text x="99.3" y="41.2">D+</text>
<text x="159.2" y="76.6">DM</text>
<text x="17.3" y="83">RXD</text>
<text x="26" y="82">RXD</text>
<text x="221.7" y="82">VCC5V</text>
<text x="26" y="87.4">DSR</text>
<text x="26" y="84.7">DTR</text>
<text x="47.4" y="84.7">TXD</text>
<text x="58.1" y="85.8">TXD</text>
<text x="224.4" y="84.7">DM</text>
<text x="224.4" y="87.4">DP</text>
<text x="23.3" y="92.8">VCCIO 10</text>
<text x="26" y="90.1">CTS</text>
<text x="47.2" y="90.1">RTS</text>
<text x="47.4" y="92.8">RIN</text>
<text x="77.6" y="90.1">RXD</text>
<text x="88.5" y="92.8">TXD</text>
<text x="102" y="92.8">DTR</text>
<text x="102" y="95.5">RTS</text>
<text x="102" y="90.1">TXD</text>
<text x="151" y="95.5">GND</text>
<text x="186.4" y="95.5">DM</text>
<text x="186.4" y="90.1">VCC5V</text>
<text x="99.3" y="98.2">VCCIO</text>
<text x="101.3" y="100.9">RXD</text>
<text x="186.4" y="100.9">DP</text>
<text x="102" y="103.7">RIN</text>
<text x="102" y="111.9">DSR</text>
<text x="151" y="111.9">VCC5V</text>
<text x="228.8" y="109.1" transform="rotate(-90 228.8 109.1)">DM</text>
<text x="234.2" y="109.1" transform="rotate(-90 234.2 109.1)">DP</text>
<text x="102" y="114.6">DCD</text>
<text x="102" y="117.3">CTS</text>
<text x="151" y="120">3V3</text>
<text x="151" y="114.6">RESET</text>
<text x="151" y="122.7">DM</text>
<text x="151" y="125.4">DP</text>
<text x="174.4" y="144.5" transform="rotate(-90 174.4 144.5)">RXD</text>
<text x="182.5" y="144.5" transform="rotate(-90 182.5 144.5)">DTR</text>
<text x="190.8" y="144.5" transform="rotate(-90 190.8 144.5)">DSR</text>
<text x="198.9" y="144.5" transform="rotate(-90 198.9 144.5)">CTS</text>
<text x="207" y="144.5" transform="rotate(-90 207 144.5)">VCCIO</text>
<text x="215.2" y="144.5" transform="rotate(-90 215.2 144.5)">DCD</text>
<text x="223.4" y="144.5" transform="rotate(-90 223.4 144.5)">TXD</text>
<text x="231.5" y="144.5" transform="rotate(-90 231.5 144.5)">RTS</text>
<text x="239.7" y="144.5" transform="rotate(-90 239.7 144.5)">RIN</text>
<text x="121.1" y="155.3">DC5V</text>
<text x="150.5" y="156.4">DC5V</text>
</g>
<g font-size="2.4">
<text x="204.8" y="16.7">1V8</text>
<text x="199.4" y="22.1">3V3</text>
<text x="197.2" y="51.5">VCC5V</text>
<text x="221.1" y="51.8">电源指示灯</text>
<text x="174.9" y="79.3">VCC5V</text>
<text x="33.6" y="98">10pin座子</text>
<text x="62.1" y="149.4">POWER_IN</text>
<text x="138.3" y="152.1">DC5V</text>
<text x="142.3" y="168.7">10uF</text>
<text x="169.5" y="182.5">Title</text>
<text x="180.3" y="185.2">&lt;Title&gt;</text>
<text x="169.5" y="190.7">Size</text>
<text x="180.3" y="190.7">Document Number</text>
<text x="259.2" y="190.7">Rev</text>
<text x="172.2" y="193.4">A</text>
<text x="180.3" y="193.4">&lt;Doc&gt;</text>
<text x="261.9" y="193.4">V1</text>
<text x="169.5" y="198.8">Date:</text>
<text x="183.6" y="198.8">Wednesday, May 07, 2014</text>
<text x="223.9" y="198.8">Sheet</text>
<text x="237.4" y="198.8">1</text>
<text x="245.6" y="198.8">of</text>
<text x="253.7" y="198.8">2</text>
</g>
<g font-size="2.4" fill="#00f">
<text x="122.1" y="29.5" transform="rotate(90 122.1 29.5)">5V</text>
<text x="122.1" y="34.9" transform="rotate(90 122.1 34.9)">D-</text>
<text x="122.1" y="40.3" transform="rotate(90 122.1 40.3)">D+</text>
<text x="122.1" y="45.7" transform="rotate(90 122.1 45.7)">ID</text>
<text x="122.1" y="51.7" transform="rotate(90 122.1 51.7)">G</text>
<text x="209" y="89.3" transform="rotate(90 209 89.3)">5V</text>
<text x="209" y="94.7" transform="rotate(90 209 94.7)">D-</text>
<text x="209" y="100.1" transform="rotate(90 209 100.1)">D+</text>
<text x="209" y="105.6" transform="rotate(90 209 105.6)">ID</text>
<text x="209" y="111.5" transform="rotate(90 209 111.5)">G</text>
</g>
<g font-size="1.9">
<text x="35" y="8.4">5</text>
<text x="86.6" y="8.4">4</text>
<text x="138.3" y="8.4">3</text>
<text x="189.9" y="8.4">2</text>
<text x="241.6" y="8.4">1</text>
<text x="7.1" y="34.6">D</text>
<text x="268.1" y="34.6">D</text>
<text x="7.1" y="82.1">C</text>
<text x="268.1" y="82.1">C</text>
<text x="7.1" y="129.6">B</text>
<text x="268.1" y="129.6">B</text>
<text x="7.1" y="177.2">A</text>
<text x="268.1" y="177.2">A</text>
<text x="35" y="201.4">5</text>
<text x="86.6" y="201.4">4</text>
<text x="138.3" y="201.4">3</text>
<text x="189.9" y="201.4">2</text>
<text x="241.6" y="201.4">1</text>
</g>
</svg>
